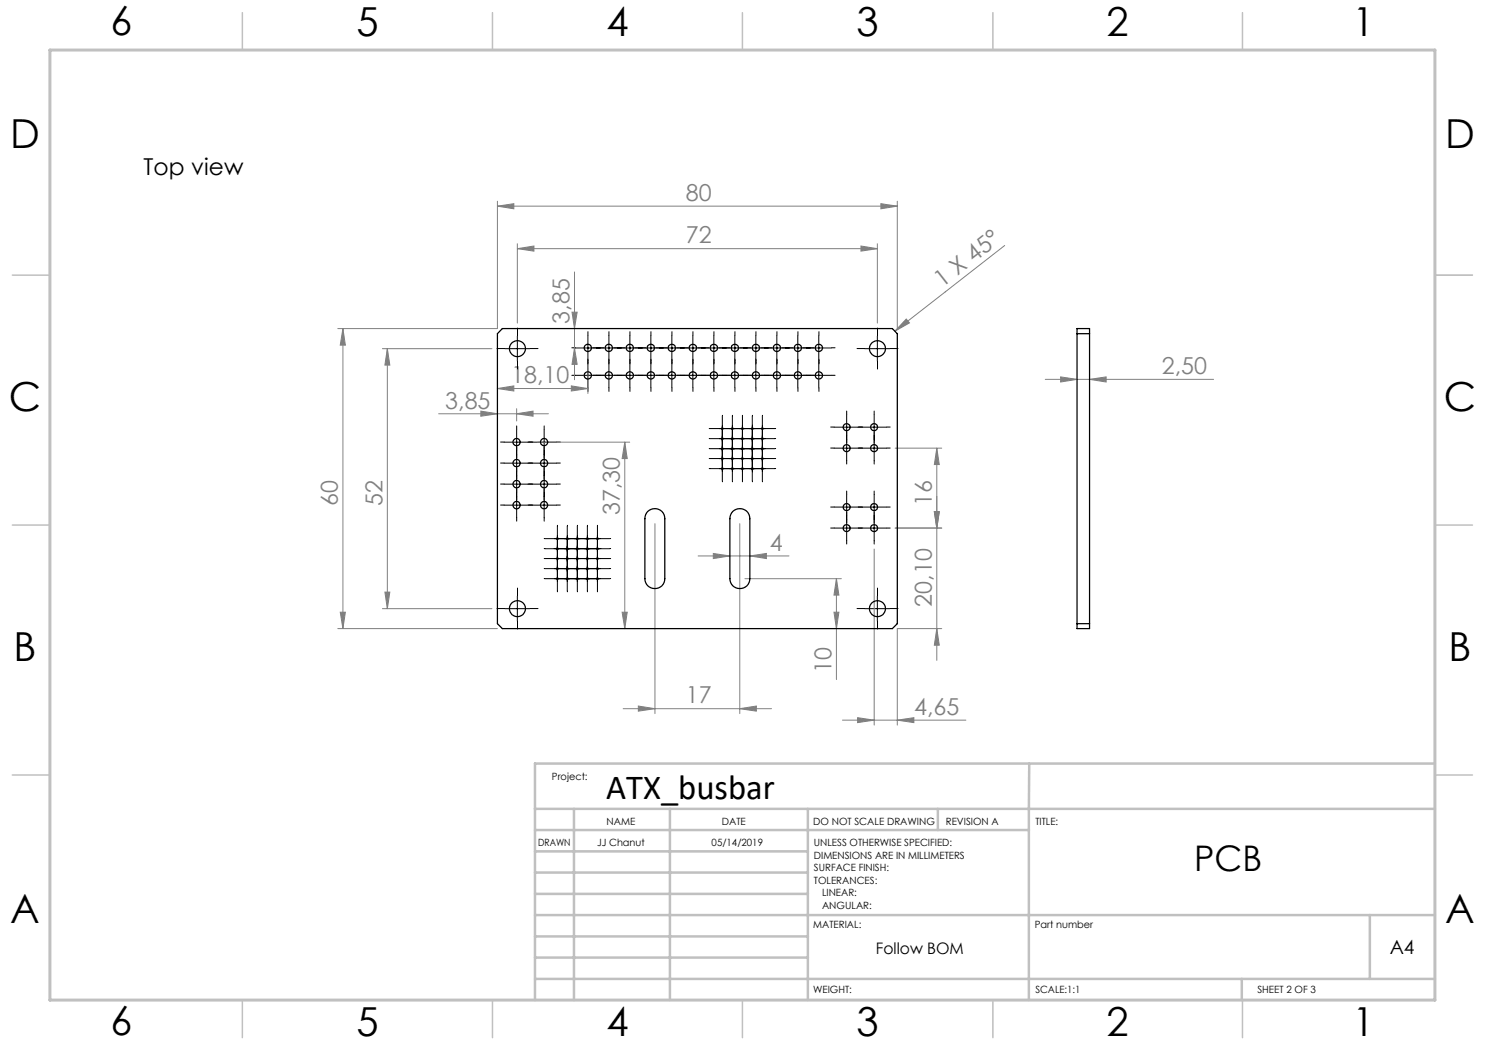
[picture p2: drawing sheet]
<svg xmlns="http://www.w3.org/2000/svg" width="297mm" height="210mm" viewBox="0 0 297 210" stroke-linecap="round" stroke-linejoin="round" font-family="sans-serif">
<g fill="none" stroke="#808080" stroke-width=".2">
<path d="M99.5 41.2l3.3-.5v1.1zM99.5 40.2v25.5h-31.9M99.5 41.2h80M103.5 49.7l3.3-.5v1zM103.5 48.7v15.9M103.5 49.7h72M114.9 54.4v21.5M172.2 49.2l3.3 .5-3.3 .5zM175.5 48.7v15.9M176.2 40.7l3.3 .5-3.3 .6zM179.5 40.2v25.5M200.9 49.1l-21.9 17.1"/>
<path d="M68.6 65.7l.5 3.3h-1zM68.6 65.7v60M76.5 69.7h21.9M77.5 69.7l.5 3.3h-1zM77.5 69.7v52M99.5 77.7l3.3-.5v1zM99.5 77.7h18.1M114.3 77.2l3.3 .5-3.3 .5zM114.4 62.4h1l-.5 3.3zM114.9 69.6l.5 3.3h-1zM117.6 73.8v4.9M181.3 63.8l.6 .8-2.9 1.6z"/>
<path d="M209.1 75.9h33.6M212.1 75.4l3.3 .5-3.3 .5zM217.9 75.9l3.3-.5v1zM87.7 82.8h22M96.2 82.2l3.3 .6-3.3 .4zM103.3 82.8l3.3-.6v1zM103.3 81.7v2.5M107.6 88.4h18.3M125 88.4v37.3M125 88.4l.4 3.3h-1zM179 89.6h9.3M187.4 89.6l.5 3.3h-1z"/>
<path d="M187.4 89.6v42.5M77 118.4h1l-.5 3.3zM131 104.7v38M139.6 111.2h18.2M142.7 110.7l3.3 .5-3.3 .5zM148 104.7v38M149 115.7h19.3M150 111.2l3.3-.5v1zM167.3 115.7l.5 3.3h-1zM167.3 115.7v20.2M174.8 109.8v35.2M179 105.6h9.3"/>
<path d="M186.9 102.3h1l-.5 3.3zM67.6 125.7h31.9M68.1 122.4h1l-.5 3.3zM76.5 121.7h21.9M124.4 122.4h1l-.4 3.3zM166.8 122.4h1l-.5 3.3zM187.4 125.7l.5 3.3h-1zM188.3 125.7h-8.8v19.3M124.6 141.7h29.7M127.7 141.2l3.3 .5-3.3 .5zM148 141.7l3.3-.5v1zM168.5 144h24.7"/>
<path d="M171.5 143.5l3.3 .5-3.3 .5zM179.5 144l3.3-.5v1z"/>
</g>
<g fill="none" stroke="#000" stroke-width=".2" stroke-dasharray="30.5 1.3 1.3 1.3">
<path d="M101 69.7h-1.6M103.5 67.2v-1.6M103.5 72.2v1.6M106 69.7h1.6M115.1 75.1h-.7M115.1 69.6h-.7M117.6 72.6v-.8M117.6 77.6v.7M117.6 67.1v-.8M117.6 72.1v.7M119.3 75.1h-.7M119.3 69.6h-.7"/>
<path d="M120.1 75.1h.7M120.1 69.6h.7M121.8 72.6v-.8M121.8 77.6v.7M121.8 67.1v-.8M121.8 72.1v.7M123.5 75.1h-.7M123.5 69.6h-.7M124.3 75.1h.7M124.3 69.6h.7M126 72.6v-.8M126 77.6v.7"/>
<path d="M126 67.1v-.8M126 72.1v.7M127.7 75.1h-.7M127.7 69.6h-.7M128.5 75.1h.7M128.5 69.6h.7M130.2 72.6v-.8M130.2 77.6v.7M130.2 67.1v-.8M130.2 72.1v.7M131.9 75.1h-.7M131.9 69.6h-.7"/>
<path d="M132.7 75.1h.7M132.7 69.6h.7M134.4 72.6v-.8M134.4 77.6v.7M134.4 67.1v-.8M134.4 72.1v.7M136.1 75.1h-.7M136.1 69.6h-.7M136.9 75.1h.7M136.9 69.6h.7M138.6 72.6v-.8M138.6 77.6v.7"/>
<path d="M138.6 67.1v-.8M138.6 72.1v.7M140.3 75.1h-.7M140.3 69.6h-.7M141.1 75.1h.7M141.1 69.6h.7M142.8 72.6v-.8M142.8 77.6v.7M142.8 67.1v-.8M142.8 72.1v.7M144.5 75.1h-.7M144.5 69.6h-.7"/>
<path d="M145.3 75.1h.7M145.3 69.6h.7M147 72.6v-.8M147 77.6v.7M147 67.1v-.8M147 72.1v.7M148.7 75.1h-.7M148.7 69.6h-.7M149.5 75.1h.7M149.5 69.6h.7M151.2 72.6v-.8M151.2 77.6v.7"/>
<path d="M151.2 67.1v-.8M151.2 72.1v.7M152.9 75.1h-.7M152.9 69.6h-.7M153.7 75.1h.7M153.7 69.6h.7M155.4 72.6v-.8M155.4 77.6v.7M155.4 67.1v-.8M155.4 72.1v.7M157.1 75.1h-.7M157.1 69.6h-.7"/>
<path d="M157.9 75.1h.7M157.9 69.6h.7M159.6 72.6v-.8M159.6 77.6v.7M159.6 67.1v-.8M159.6 72.1v.7M161.3 75.1h-.7M161.3 69.6h-.7M162.1 75.1h.7M162.1 69.6h.7M163.8 72.6v-.8M163.8 77.6v.7"/>
<path d="M163.8 67.1v-.8M163.8 72.1v.7M166.3 75.1h.7M166.3 69.6h.7M173 69.7h-1.6M175.5 67.2v-1.6M175.5 72.2v1.6M178 69.7h1.6M100.8 92.6h-.7M100.8 96.8h-.7M100.8 88.4h-.7M103.3 90.1v-.7"/>
<path d="M103.3 95.1v.7M103.3 94.3v-.7M103.3 99.3v.7M103.3 98.5v-.7M103.3 85.9v-.7M103.3 90.9v.7M105.8 92.6h.8M105.8 96.8h.8M105.8 88.4h.8M106.3 92.6h-.7M106.3 96.8h-.7M106.3 88.4h-.7"/>
<path d="M108.8 98.5v-.7M108.8 90.1v-.7M108.8 95.1v.7M108.8 94.3v-.7M108.8 99.3v.7M108.8 85.9v-.7M108.8 90.9v.7M111.3 92.6h.8M111.3 96.8h.8M111.3 88.4h.8M142 93.7h-.2M142 91.7h-.2"/>
<path d="M142 89.7h-.2M142 85.7h-.2M142 87.7h-.2M144 89.7h-.2M144 91.7h-.2M144 93.7h-.2M144 87.7h-.2M144 85.7h-.2M144.5 91.2v-.1M144.5 96.2v.2M144.5 89.2v-.1M144.5 94.2v.2"/>
<path d="M144.5 87.2v-.1M144.5 92.2v.2M144.5 83.2v-.1M144.5 88.2v.2M144.5 85.2v-.1M144.5 90.2v.2M146 85.7h-.2M146 87.7h-.2M146 93.7h-.2M146 91.7h-.2M146 89.7h-.2M146.5 87.2v-.1"/>
<path d="M146.5 92.2v.2M146.5 89.2v-.1M146.5 94.2v.2M146.5 91.2v-.1M146.5 96.2v.2M146.5 85.2v-.1M146.5 90.2v.2M146.5 83.2v-.1M146.5 88.2v.2M147 93.7h.1M147 91.7h.1M147 89.7h.1"/>
<path d="M147 85.7h.1M147 87.7h.1M148 85.7h-.2M148 87.7h-.2M148 89.7h-.2M148 91.7h-.2M148 93.7h-.2M148.5 83.2v-.1M148.5 88.2v.2M148.5 85.2v-.1M148.5 90.2v.2M148.5 91.2v-.1"/>
<path d="M148.5 96.2v.2M148.5 89.2v-.1M148.5 94.2v.2M148.5 87.2v-.1M148.5 92.2v.2M149 89.7h.1M149 91.7h.1M149 93.7h.1M149 87.7h.1M149 85.7h.1M150 89.7h-.2M150 87.7h-.2"/>
<path d="M150 85.7h-.2M150 93.7h-.2M150 91.7h-.2M150.5 83.2v-.1M150.5 88.2v.2M150.5 85.2v-.1M150.5 90.2v.2M150.5 87.2v-.1M150.5 92.2v.2M150.5 89.2v-.1M150.5 94.2v.2M150.5 91.2v-.1"/>
<path d="M150.5 96.2v.2M151 85.7h.1M151 87.7h.1M151 93.7h.1M151 91.7h.1M151 89.7h.1M152.5 87.2v-.1M152.5 92.2v.2M152.5 85.2v-.1M152.5 90.2v.2M152.5 83.2v-.1M152.5 88.2v.2"/>
<path d="M152.5 91.2v-.1M152.5 96.2v.2M152.5 89.2v-.1M152.5 94.2v.2M153 85.7h.1M153 87.7h.1M153 89.7h.1M153 91.7h.1M153 93.7h.1M155 89.7h.1M155 87.7h.1M155 85.7h.1"/>
<path d="M155 93.7h.1M155 91.7h.1M166.8 85.4h-.7M166.8 89.6h-.7M169.3 82.9v-.7M169.3 87.9v.7M169.3 87.1v-.7M169.3 92.1v.7M169.3 98.9v-.7M171.8 85.4h.7M171.8 89.6h.7M172.3 89.6h-.7"/>
<path d="M172.3 85.4h-.7M174.8 87.1v-.7M174.8 92.1v.7M174.8 98.9v-.7M174.8 82.9v-.7M174.8 87.9v.7M177.3 89.6h.7M177.3 85.4h.7M100.8 101h-.7M103.3 103.5v.7M103.5 119.2v-1.6M105.8 101h.8"/>
<path d="M106.3 101h-.7M108.8 103.5v.7M109 109.7h-.2M109 111.7h-.2M109 115.7h-.2M109 113.7h-.2M109 107.7h-.2M111 109.7h-.2M111 111.7h-.2M111 115.7h-.2M111 113.7h-.2M111 107.7h-.2"/>
<path d="M111.3 101h.8M111.5 107.2v-.1M111.5 112.2v.2M111.5 109.2v-.1M111.5 114.2v.2M111.5 113.2v-.1M111.5 118.2v.2M111.5 111.2v-.1M111.5 116.2v.2M111.5 105.2v-.1M111.5 110.2v.2M113 109.7h-.2"/>
<path d="M113 111.7h-.2M113 115.7h-.2M113 113.7h-.2M113 107.7h-.2M113.5 107.2v-.1M113.5 112.2v.2M113.5 109.2v-.1M113.5 114.2v.2M113.5 113.2v-.1M113.5 118.2v.2M113.5 111.2v-.1M113.5 116.2v.2"/>
<path d="M113.5 105.2v-.1M113.5 110.2v.2M114 109.7h.1M114 111.7h.1M114 115.7h.1M114 113.7h.1M114 107.7h.1M115 109.7h-.2M115 111.7h-.2M115 113.7h-.2M115 115.7h-.2M115 107.7h-.2"/>
<path d="M115.5 107.2v-.1M115.5 112.2v.2M115.5 109.2v-.1M115.5 114.2v.2M115.5 113.2v-.1M115.5 118.2v.2M115.5 111.2v-.1M115.5 116.2v.2M115.5 105.2v-.1M115.5 110.2v.2M116 109.7h.1M116 111.7h.1"/>
<path d="M116 115.7h.1M116 113.7h.1M116 107.7h.1M117 107.7h-.2M117 109.7h-.2M117 111.7h-.2M117 115.7h-.2M117 113.7h-.2M117.5 107.2v-.1M117.5 112.2v.2M117.5 109.2v-.1M117.5 114.2v.2"/>
<path d="M117.5 111.2v-.1M117.5 116.2v.2M117.5 113.2v-.1M117.5 118.2v.2M117.5 105.2v-.1M117.5 110.2v.2M118 109.7h.1M118 111.7h.1M118 115.7h.1M118 113.7h.1M118 107.7h.1M119.5 105.2v-.1"/>
<path d="M119.5 110.2v.2M119.5 107.2v-.1M119.5 112.2v.2M119.5 109.2v-.1M119.5 114.2v.2M119.5 113.2v-.1M119.5 118.2v.2M119.5 111.2v-.1M119.5 116.2v.2M120 109.7h.1M120 111.7h.1M120 113.7h.1"/>
<path d="M120 115.7h.1M120 107.7h.1M122 107.7h.1M122 109.7h.1M122 111.7h.1M122 115.7h.1M122 113.7h.1M166.8 105.6h-.7M166.8 101.4h-.7M169.3 103.1v-.7M169.3 108.1v.7M169.3 103.9v.7"/>
<path d="M171.8 105.6h.7M171.8 101.4h.7M172.3 101.4h-.7M172.3 105.6h-.7M174.8 103.9v.7M174.8 103.1v-.7M174.8 108.1v.7M175.5 119.2v-1.6M177.3 101.4h.7M177.3 105.6h.7M101 121.7h-1.6M103.5 124.2v1.6"/>
<path d="M106 121.7h1.6M173 121.7h-1.6M175.5 124.2v1.6M178 121.7h1.6"/>
</g>
<g fill="none" stroke="#000" stroke-width=".2">
<path d="M101 69.7h5M103.5 67.2v5M115.1 75.1h51.2M115.1 69.6h51.2M117.6 67.1v5M117.6 72.6v5M121.8 67.1v5M121.8 72.6v5M126 67.1v5M126 72.6v5M130.2 67.1v5M130.2 72.6v5"/>
<path d="M134.4 67.1v5M134.4 72.6v5M138.6 67.1v5M138.6 72.6v5M142.8 67.1v5M142.8 72.6v5M147 67.1v5M147 72.6v5M151.2 67.1v5M151.2 72.6v5M155.4 67.1v5M155.4 72.6v5"/>
<path d="M159.6 67.1v5M159.6 72.6v5M163.8 67.1v5M163.8 72.6v5M173 69.7h5M175.5 67.2v5M100.8 92.6h5M100.8 96.8h5M100.8 88.4h5M103.3 85.9v17.6M106.3 92.6h5M106.3 96.8h5"/>
<path d="M106.3 88.4h5M108.8 85.9v17.6M142 85.7h13M142 87.7h13M142 89.7h13M142 93.7h13M142 91.7h13M144.5 83.2v13M146.5 83.2v13M148.5 83.2v13M150.5 83.2v13M152.5 83.2v13"/>
<path d="M166.8 85.4h5M166.8 89.6h5M169.3 82.9v9.2M169.3 98.9v9.2M172.3 85.4h5M172.3 89.6h5M174.8 82.9v9.2M174.8 98.9v9.2M100.8 101h5M103.5 119.2v5M106.3 101h5M109 109.7h13"/>
<path d="M109 111.7h13M109 115.7h13M109 113.7h13M109 107.7h13M111.5 105.2v13M113.5 105.2v13M115.5 105.2v13M117.5 105.2v13M119.5 105.2v13M166.8 105.6h5M166.8 101.4h5M172.3 105.6h5"/>
<path d="M172.3 101.4h5M175.5 119.2v5M101 121.7h5M173 121.7h5"/>
</g>
<path d="M287 55h7.5M287 144.8v55.2h-187.2" fill="none" stroke="#c0c0c0" stroke-width=".2"/>
<g fill="none" stroke="#c0c0c0" stroke-width=".5">
<path d="M205.8 152.7v47.3M287 152.7h-180v47.3M107 161.8h180M107 178.8h54.6M107 174.5h54.6M107 170.3h54.6M107 166h98.8M114.8 161.8v38.2M134 161.8v38.2M161.6 161.8v38.2M187.6 161.8v4.2M107 195.8h180"/>
<path d="M107 191.5h54.6M107 187.3h54.6M107 183h180M248.4 195.8v4.2M274 183v12.8"/>
</g>
<g fill="none" stroke="#c0c0c0" stroke-width=".3">
<path d="M48.5 2.5v7.5M98.5 2.5v7.5M148.5 2.5v7.5M198.6 2.5v7.5M248.5 2.5v7.5M2.5 55h7.5M287 55h7.5M2.5 105h7.5M287 105h7.5M2.5 155h7.5M287 155h7.5M48.5 200v7.5"/>
<path d="M98.5 200v7.5M148.5 200v7.5M198.6 200v7.5M248.5 200v7.5"/>
</g>
<path d="M10 10h277v190h-277z" fill="none" stroke="#c0c0c0" stroke-width=".6"/>
<g fill="#808080">
<path d="M181.3 63.8l.6 .8-2.9 1.6z"/>
<path d="M103.5 49.7l3.3-.5v1zM172.2 49.2l3.3 .5-3.3 .5zM127.7 141.2l3.3 .5-3.3 .5zM148 141.7l3.3-.5v1zM142.7 110.7l3.3 .5-3.3 .5zM150 111.2l3.3-.5v1zM171.5 143.5l3.3 .5-3.3 .5zM179.5 144l3.3-.5v1z"/>
<path d="M99.5 41.2l3.3-.5v1.1zM176.2 40.7l3.3 .5-3.3 .6z"/>
<path d="M103.3 82.8l3.3-.6v1zM96.2 82.2l3.3 .6-3.3 .4zM114.3 77.2l3.3 .5-3.3 .5zM99.5 77.7l3.3-.5v1z"/>
<path d="M186.9 102.3h1l-.5 3.3zM187.4 89.6l.5 3.3h-1zM114.9 69.6l.5 3.3h-1zM114.4 62.4h1l-.5 3.3z"/>
<path d="M68.6 65.7l.5 3.3h-1zM68.1 122.4h1l-.5 3.3zM77.5 69.7l.5 3.3h-1zM77 118.4h1l-.5 3.3zM167.3 115.7l.5 3.3h-1zM166.8 122.4h1l-.5 3.3zM186.9 102.3h1l-.5 3.3zM187.4 125.7l.5 3.3h-1zM125 88.4l.4 3.3h-1zM124.4 122.4h1l-.4 3.3z"/>
<path d="M212.1 75.4l3.3 .5-3.3 .5zM217.9 75.9l3.3-.5v1z"/>
</g>
<g fill="none" stroke="#000" stroke-width=".25">
<path d="M100.5 65.7h78l1 1v58l-1 1h-78l-1-1v-58zM215.4 65.7h2.5v60h-2.5zM215.4 66.7h2.5M129.5 102.3a2.01 2.01 0 0 1 2.2-.4 2.01 2.01 0 0 1 1.3 1.8v12a1.99 1.99 0 0 1-2 2 1.99 1.99 0 0 1-2-2v-12a2.07 2.07 0 0 1 .5-1.4zM146.5 102.3a2.01 2.01 0 0 1 2.2-.4 2.01 2.01 0 0 1 1.3 1.8v12a1.99 1.99 0 0 1-2 2 1.99 1.99 0 0 1-2-2v-12a2.07 2.07 0 0 1 .5-1.4zM215.4 124.7h2.5"/>
<circle cx="103.5" cy="69.7" r="1.59"/>
<circle cx="117.6" cy="69.6" r=".72"/>
<circle cx="117.6" cy="75.1" r=".72"/>
<circle cx="121.8" cy="69.6" r=".72"/>
<circle cx="121.8" cy="75.1" r=".72"/>
<circle cx="126" cy="69.6" r=".72"/>
<circle cx="126" cy="75.1" r=".72"/>
<circle cx="130.2" cy="69.6" r=".72"/>
<circle cx="130.2" cy="75.1" r=".72"/>
<circle cx="134.4" cy="69.6" r=".72"/>
<circle cx="134.4" cy="75.1" r=".72"/>
<circle cx="138.6" cy="75.1" r=".73"/>
<circle cx="138.6" cy="69.6" r=".73"/>
<circle cx="142.8" cy="75.1" r=".73"/>
<circle cx="142.8" cy="69.6" r=".73"/>
<circle cx="147" cy="75.1" r=".73"/>
<circle cx="147" cy="69.6" r=".73"/>
<circle cx="151.2" cy="75.1" r=".73"/>
<circle cx="151.2" cy="69.6" r=".73"/>
<circle cx="155.4" cy="75.1" r=".73"/>
<circle cx="155.4" cy="69.6" r=".73"/>
<circle cx="159.6" cy="75.1" r=".73"/>
<circle cx="159.6" cy="69.6" r=".73"/>
<circle cx="163.8" cy="75.1" r=".73"/>
<circle cx="163.8" cy="69.6" r=".73"/>
<circle cx="175.5" cy="69.7" r="1.59"/>
<circle cx="103.3" cy="96.8" r=".73"/>
<circle cx="103.3" cy="88.4" r=".72"/>
<circle cx="103.3" cy="92.6" r=".72"/>
<circle cx="108.8" cy="96.8" r=".73"/>
<circle cx="108.8" cy="88.4" r=".72"/>
<circle cx="108.8" cy="92.6" r=".72"/>
<circle cx="144.5" cy="85.7" r=".15"/>
<circle cx="144.5" cy="91.7" r=".15"/>
<circle cx="144.5" cy="93.7" r=".15"/>
<circle cx="144.5" cy="87.7" r=".15"/>
<circle cx="144.5" cy="89.7" r=".15"/>
<circle cx="146.5" cy="85.7" r=".15"/>
<circle cx="146.5" cy="91.7" r=".15"/>
<circle cx="146.5" cy="89.7" r=".15"/>
<circle cx="146.5" cy="93.7" r=".15"/>
<circle cx="146.5" cy="87.7" r=".15"/>
<circle cx="148.5" cy="91.7" r=".15"/>
<circle cx="148.5" cy="85.7" r=".15"/>
<circle cx="148.5" cy="89.7" r=".15"/>
<circle cx="148.5" cy="93.7" r=".15"/>
<circle cx="148.5" cy="87.7" r=".15"/>
<circle cx="150.5" cy="91.7" r=".16"/>
<circle cx="150.5" cy="85.7" r=".16"/>
<circle cx="150.5" cy="87.7" r=".16"/>
<circle cx="150.5" cy="93.7" r=".16"/>
<circle cx="150.5" cy="89.7" r=".16"/>
<circle cx="152.5" cy="91.7" r=".15"/>
<circle cx="152.5" cy="85.7" r=".15"/>
<circle cx="152.5" cy="89.7" r=".15"/>
<circle cx="152.5" cy="87.7" r=".15"/>
<circle cx="152.5" cy="93.7" r=".15"/>
<circle cx="169.3" cy="85.4" r=".69"/>
<circle cx="169.3" cy="89.6" r=".69"/>
<circle cx="174.8" cy="89.6" r=".7"/>
<circle cx="174.8" cy="85.4" r=".7"/>
<circle cx="103.3" cy="101" r=".73"/>
<circle cx="108.8" cy="101" r=".73"/>
<circle cx="111.5" cy="107.7" r=".15"/>
<circle cx="111.5" cy="113.7" r=".15"/>
<circle cx="111.5" cy="109.7" r=".15"/>
<circle cx="111.5" cy="111.7" r=".15"/>
<circle cx="111.5" cy="115.7" r=".15"/>
<circle cx="113.5" cy="111.7" r=".16"/>
<circle cx="113.5" cy="113.7" r=".16"/>
<circle cx="113.5" cy="107.7" r=".16"/>
<circle cx="113.5" cy="109.7" r=".16"/>
<circle cx="113.5" cy="115.7" r=".16"/>
<circle cx="115.5" cy="109.7" r=".15"/>
<circle cx="115.5" cy="107.7" r=".15"/>
<circle cx="115.5" cy="111.7" r=".15"/>
<circle cx="115.5" cy="113.7" r=".15"/>
<circle cx="115.5" cy="115.7" r=".15"/>
<circle cx="117.5" cy="113.7" r=".15"/>
<circle cx="117.5" cy="107.7" r=".15"/>
<circle cx="117.5" cy="109.7" r=".15"/>
<circle cx="117.5" cy="111.7" r=".15"/>
<circle cx="117.5" cy="115.7" r=".15"/>
<circle cx="119.5" cy="113.7" r=".15"/>
<circle cx="119.5" cy="107.7" r=".15"/>
<circle cx="119.5" cy="109.7" r=".15"/>
<circle cx="119.5" cy="111.7" r=".15"/>
<circle cx="119.5" cy="115.7" r=".15"/>
<circle cx="169.3" cy="105.6" r=".69"/>
<circle cx="169.3" cy="101.4" r=".69"/>
<circle cx="174.8" cy="105.6" r=".7"/>
<circle cx="174.8" cy="101.4" r=".7"/>
<circle cx="103.5" cy="121.7" r="1.59"/>
<circle cx="175.5" cy="121.7" r="1.59"/>
</g>
<g font-size="8">
<text x="22.1" y="7.1">6</text>
<text x="71.3" y="7.1">5</text>
<text x="121.3" y="7.1">4</text>
<text x="171.3" y="7.1">3</text>
<text x="221.3" y="7.1">2</text>
<text x="270.5" y="7.1">1</text>
<text x="2" y="29.7">D</text>
<text x="289" y="29.7">D</text>
<text x="1.8" y="82.2">C</text>
<text x="288.8" y="82.2">C</text>
<text x="2.7" y="132.2">B</text>
<text x="289.7" y="132.2">B</text>
<text x="2" y="184.7">A</text>
<text x="289" y="184.7">A</text>
<text x="22.1" y="207.1">6</text>
<text x="71.3" y="207.1">5</text>
<text x="121.3" y="207.1">4</text>
<text x="171.3" y="207.1">3</text>
<text x="221.3" y="207.1">2</text>
<text x="270.5" y="207.1">1</text>
</g>
<g font-size="7.1">
<text x="121.2" y="159.8">ATX_busbar</text>
<text x="238.8" y="174.3">PCB</text>
</g>
<text font-size="4.7" x="28.7" y="35.1">Top view</text>
<g font-size="4.7" fill="#808080">
<text x="137.2" y="40.2">80</text>
<text x="137.2" y="48.7">72</text>
<text x="188.5" y="57.5" transform="rotate(-38 188.5 57.5)">1 X 45°</text>
<text x="113.9" y="64.7" transform="rotate(-90 113.9 64.7)">3,85</text>
<text x="102.2" y="76.7">18,10</text>
<text x="232.4" y="74.8">2,50</text>
<text x="89.1" y="81.7">3,85</text>
<text x="67.6" y="101.2" transform="rotate(-90 67.6 101.2)">60</text>
<text x="76.5" y="101.2" transform="rotate(-90 76.5 101.2)">52</text>
<text x="186.4" y="101.1" transform="rotate(-90 186.4 101.1)">16</text>
<text x="123.9" y="103" transform="rotate(-90 123.9 103)">37,30</text>
<text x="153.9" y="110.2">4</text>
<text x="186.4" y="121.3" transform="rotate(-90 186.4 121.3)">20,10</text>
<text x="166.3" y="134.6" transform="rotate(-90 166.3 134.6)">10</text>
<text x="137.2" y="140.7">17</text>
<text x="182.8" y="143">4,65</text>
</g>
<text font-size="3.9" x="277.9" y="190.9">A4</text>
<text font-size="3.2" x="175.2" y="190.9">Follow BOM</text>
<g font-size="2">
<text x="110.4" y="156">Project:</text>
<text x="121.3" y="165">NAME</text>
<text x="144.4" y="165">DATE</text>
<text x="162.6" y="164.9">DO NOT SCALE DRAWING</text>
<text x="189.2" y="164.9">REVISION A</text>
<text x="207.1" y="164.9">TITLE:</text>
<text x="107.6" y="169.1">DRAWN</text>
<text x="119.4" y="169.1">JJ Chanut</text>
<text x="142.3" y="169.1">05/14/2019</text>
<text x="162.8" y="169.2">UNLESS OTHERWISE SPECIFIED:</text>
<text x="162.8" y="171.7">DIMENSIONS ARE IN MILLIMETERS</text>
<text x="162.8" y="174.2">SURFACE FINISH:</text>
<text x="162.8" y="176.7">TOLERANCES:</text>
<text x="164.4" y="179.2">LINEAR:</text>
<text x="162.6" y="185.5">MATERIAL:</text>
<text x="164.4" y="181.7">ANGULAR:</text>
<text x="207" y="185.5">Part number</text>
<text x="162.6" y="198.5">WEIGHT:</text>
<text x="207.1" y="198.6">SCALE:1:1</text>
<text x="251.5" y="198.6">SHEET 2 OF 3</text>
</g>
</svg>
